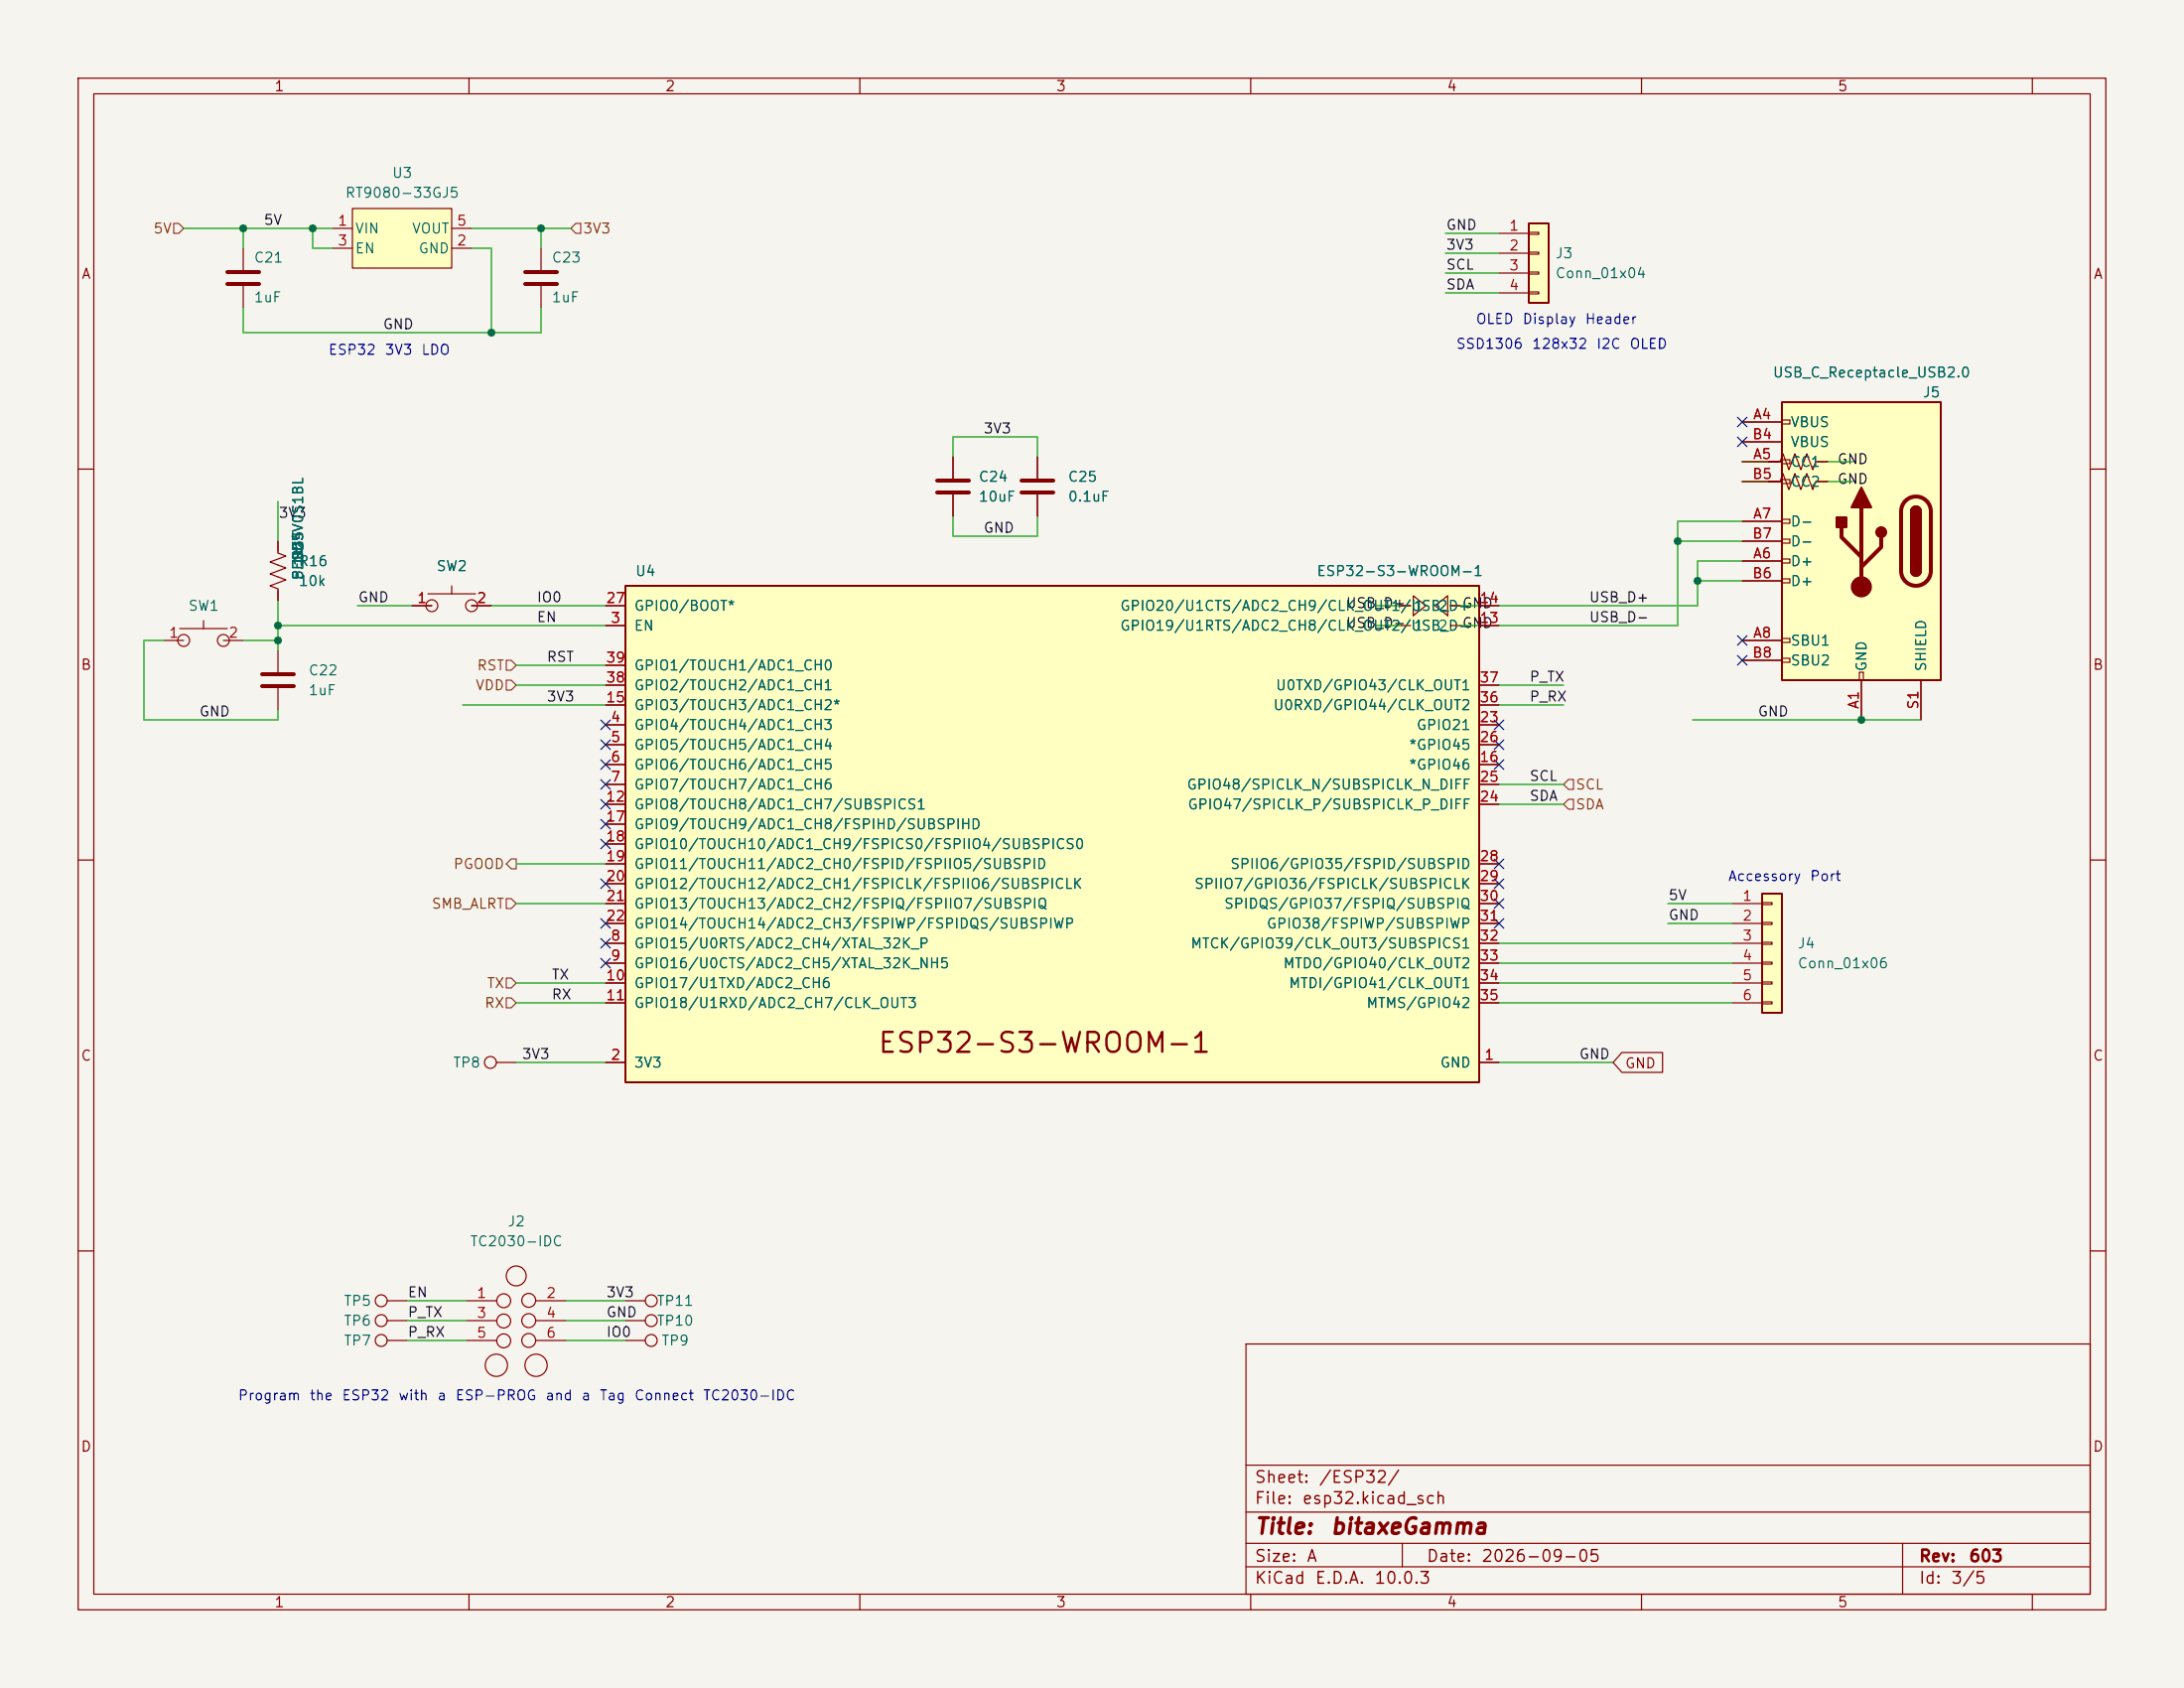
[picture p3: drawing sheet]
<svg xmlns="http://www.w3.org/2000/svg" width="279mm" height="216mm" viewBox="0 0 279 216" stroke-linecap="round" stroke-linejoin="round" font-family="sans-serif">
<path d="M0 0h279.4v215.9h-279.4z" fill="#f5f4ef" stroke="#f5f4ef" stroke-width=".13"/>
<g fill="none" stroke="#840000" stroke-width=".15">
<path d="M10 10h259.4v195.9h-259.4zM12 12h255.4v191.9h-255.4zM60 10v2M110 10v2M160 10v2M210 10v2M260 10v2M10 60h2M52.7 77.5h2.5M54.7 76h6.1M57.8 74.9v1.1M60.3 77.5h2.6"/>
<path d="M267.4 60h2M10 110h2M267.4 110h2M10 160h2M159.4 171.9h108v32h-108zM267.4 160h2M159.4 197.4h108M159.4 193.4h108M159.4 187.4h108M179.4 197.4v3M243.4 197.4v6.5M60 203.9v2"/>
<path d="M110 203.9v2M159.4 200.4h108M160 203.9v2M210 203.9v2M260 203.9v2"/>
<circle cx="55.2" cy="77.5" r=".76"/>
<circle cx="60.3" cy="77.5" r=".76"/>
</g>
<path d="M45.1 26.7h12.7v7.6h-12.7z" fill="#ffffc2"/>
<g fill="none" stroke="#840000" stroke-width=".15">
<path d="M31.1 31.8v2.7M31.1 36.6v2.8M42.5 29.2h2.6M42.5 31.8h2.6M45.1 26.7h12.7v7.6h-12.7zM57.8 29.2h2.5M57.8 31.8h2.5M26 79.4v1M35.6 69.2v1.5l1 .4-2.1 .8 2.1 .7-2.1 .8 2.1 .8-2.1 .7 1.1 .4v1.5M21 81.9h2.5M23 80.4h6.1M28.6 81.9h2.5"/>
<path d="M35.6 83.2v2.8M35.6 88v2.8"/>
<circle cx="23.5" cy="81.9" r=".76"/>
<circle cx="28.6" cy="81.9" r=".76"/>
</g>
<path d="M29.1 34.8h4M29.1 36.3h4M33.5 86.2h4.1M33.5 87.8h4.1" fill="none" stroke="#840000" stroke-width=".51"/>
<path d="M225.4 114.3h2.6v15.2h-2.6z" fill="#ffffc2"/>
<path d="M225.4 114.3h2.6v15.2h-2.6z" fill="none" stroke="#840000" stroke-width=".25"/>
<path d="M221.6 115.6h3.8M221.6 118.1h3.8M225.4 115.4h1.3v.3h-1.3zM225.4 118h1.3v.2h-1.3zM221.6 120.7h3.8M221.6 123.2h3.8M221.6 125.7h3.8M221.6 128.3h3.8M225.4 120.5h1.3v.3h-1.3zM225.4 123.1h1.3v.2h-1.3zM225.4 125.6h1.3v.3h-1.3zM225.4 128.1h1.3v.3h-1.3z" fill="none" stroke="#840000" stroke-width=".15"/>
<path d="M228 51.4h20.3v35.6h-20.3z" fill="#ffffc2"/>
<g fill="none" stroke="#840000" stroke-width=".15">
<path d="M69.2 31.8v2.7M69.2 36.6v2.8M222.9 54h5.1M222.9 59.1h5.1M222.9 56.5h5.1M227.7 59.1l.4-1.1 .8 2.1 .7-2.1 .8 2.1 .7-2.1 .8 2.1 .4-1h1.5M228 53.7h1v.5h-1zM228 58.8h1v.5h-1zM180.8 78.7l1.6 1.3-1.6 1.3zM222.9 71.8h5.1M222.9 66.7h5.1M222.9 61.6h5.1"/>
<path d="M222.9 74.3h5.1M222.9 69.2h5.1M228 61.3h1v.5h-1zM228 66.4h1v.5h-1zM228 69h1v.5h-1zM228 71.5h1v.5h-1zM228 74h1v.5h-1zM179.2 80h1.3M183.6 80l1.6-1.3v2.6zM185.5 80h1.3M222.9 81.9h5.1M222.9 84.5h5.1"/>
<path d="M228 81.7h1v.5h-1zM228 84.2h1v.5h-1zM237.9 86h.5v1h-.5zM238.1 87v5.1M245.7 87v5.1M63.5 135.9h2.5M49.5 168.9h2.6M49.5 166.4h2.6M49.5 171.5h2.6M59.7 168.9h3.8M59.7 166.4h3.8M59.7 171.5h3.8"/>
<path d="M68.6 168.9h3.8M68.6 166.4h3.8M68.6 171.5h3.8M80 168.9h2.5M80 166.4h2.5M80 171.5h2.5"/>
<circle cx="62.7" cy="135.9" r=".76"/>
<circle cx="48.8" cy="166.4" r=".76"/>
<circle cx="48.8" cy="171.4" r=".76"/>
<circle cx="48.8" cy="168.9" r=".76"/>
<circle cx="63.5" cy="174.6" r="1.42"/>
<circle cx="64.4" cy="171.5" r=".89"/>
<circle cx="64.4" cy="169" r=".89"/>
<circle cx="64.4" cy="166.4" r=".89"/>
<circle cx="66" cy="163.2" r="1.27"/>
<circle cx="67.6" cy="168.9" r=".89"/>
<circle cx="67.6" cy="171.4" r=".89"/>
<circle cx="67.6" cy="166.3" r=".89"/>
<circle cx="68.6" cy="174.6" r="1.42"/>
<circle cx="83.3" cy="168.9" r=".76"/>
<circle cx="83.3" cy="166.4" r=".76"/>
<circle cx="83.3" cy="171.4" r=".76"/>
</g>
<path d="M228 51.4h20.3v35.6h-20.3zM244.5 65.4a.64 .64 0 0 1 .6-.6 .64 .64 0 0 1 .6 .6M244.5 73a.64 .64 0 0 0 .6 .7 .64 .64 0 0 0 .6-.7" fill="none" stroke="#840000" stroke-width=".25"/>
<path d="M67.2 34.8h4M67.2 36.3h4M235.6 67.4v1.3l2.5 2.5M238.1 64.9v10.2M240.7 68.7v1.3l-2.6 2.5M243.8 64.1a1.9 1.9 0 0 1 2-.4 1.9 1.9 0 0 1 1.2 1.7v7.6a1.91 1.91 0 0 1-1.9 1.9 1.91 1.91 0 0 1-1.9-1.9v-7.6a1.9 1.9 0 0 1 .6-1.3z" fill="none" stroke="#840000" stroke-width=".51"/>
<g fill="#840000" stroke="#840000" stroke-width=".25">
<path d="M244.5 65.4h1.2v7.6h-1.2z"/>
<path d="M244.7 65a.64 .64 0 0 1 .7-.2 .64 .64 0 0 1 .3 .6h-1.2z"/>
<path d="M244.5 73h1.2a.64 .64 0 0 1-.6 .7 .64 .64 0 0 1-.6-.7z"/>
<path d="M238.1 62.4l1.3 2.5h-2.5z"/>
<path d="M234.9 66.2h1.3v1.2h-1.3z"/>
<circle cx="240.7" cy="68.1" r=".63"/>
</g>
<circle cx="238.1" cy="75.1" r="1.27" fill="#840000" stroke="#840000" stroke-width=".15"/>
<path d="M80 74.9h109.2v63.5h-109.2z" fill="#ffffc2"/>
<path d="M80 74.9h109.2v63.5h-109.2z" fill="none" stroke="#840000" stroke-width=".25"/>
<g fill="none" stroke="#840000" stroke-width=".15">
<path d="M121.9 58.4v2.8M132.7 58.4v2.8M77.5 77.5h2.5M121.9 63.2v2.8M132.7 63.2v2.8M189.2 77.5h2.6M77.5 80h2.5M77.5 92.7h2.5M77.5 95.3h2.5M77.5 97.8h2.5M77.5 90.2h2.5M77.5 87.6h2.5"/>
<path d="M77.5 85.1h2.5M189.2 80h2.6M189.2 92.7h2.6M189.2 95.3h2.6M189.2 97.8h2.6M189.2 90.2h2.6M189.2 87.6h2.6M77.5 100.3h2.5M77.5 102.9h2.5M77.5 105.4h2.5M77.5 108h2.5M77.5 110.5h2.5"/>
<path d="M77.5 113h2.5M77.5 115.6h2.5M77.5 118.1h2.5M189.2 100.3h2.6M189.2 102.9h2.6M189.2 110.5h2.6M189.2 113h2.6M189.2 115.6h2.6M189.2 118.1h2.6M77.5 135.9h2.5M77.5 120.7h2.5M77.5 123.2h2.5"/>
<path d="M77.5 125.7h2.5M77.5 128.3h2.5M189.2 135.9h2.6M189.2 120.7h2.6M189.2 123.2h2.6M189.2 125.7h2.6M189.2 128.3h2.6"/>
</g>
<path d="M119.9 61.5h4.1M119.9 63h4.1M130.7 61.5h4M130.7 63h4" fill="none" stroke="#840000" stroke-width=".51"/>
<path d="M195.6 28.6h2.5v10.1h-2.5z" fill="#ffffc2"/>
<path d="M195.6 28.6h2.5v10.1h-2.5z" fill="none" stroke="#840000" stroke-width=".25"/>
<g fill="none" stroke="#840000" stroke-width=".15">
<path d="M191.8 29.8h3.8M191.8 32.4h3.8M191.8 34.9h3.8M191.8 37.5h3.8M195.6 29.7h1.2v.3h-1.2zM195.6 32.3h1.2v.2h-1.2zM195.6 34.8h1.2v.3h-1.2zM195.6 37.3h1.2v.3h-1.2zM121.9 58.4v2.8M132.7 58.4v2.8M222.9 54h5.1M222.9 59.1h5.1"/>
<path d="M222.9 56.5h5.1M232.5 59.1h1.3M35.6 69.2v1.3M35.6 75.6v1.2M52.7 77.5h2.5M60.3 77.5h2.6M77.5 77.5h2.5M121.9 63.2v2.8M132.7 63.2v2.8M179.2 77.5h1.3M180.8 76.2l1.6 1.3-1.6 1.2zM183.6 77.5l1.6-1.3v2.5z"/>
<path d="M185.5 77.5h1.3M189.2 77.5h2.6M222.9 61.6h5.1M222.9 71.8h5.1M222.9 66.7h5.1M222.9 74.3h5.1M222.9 69.2h5.1M227.7 61.6l.4-1 .8 2 .7-2 .8 2 .7-2 .8 2 .4-1h1.5M77.5 80h2.5M77.5 92.7h2.5M77.5 95.3h2.5M77.5 97.8h2.5"/>
<path d="M77.5 90.2h2.5M77.5 87.6h2.5M77.5 85.1h2.5M179.2 80h1.3M185.5 80h1.3M189.2 80h2.6M189.2 92.7h2.6M189.2 95.3h2.6M189.2 97.8h2.6M189.2 90.2h2.6M189.2 87.6h2.6M222.9 81.9h5.1"/>
<path d="M222.9 84.5h5.1M238.1 87v5.1M245.7 87v5.1M77.5 100.3h2.5M77.5 102.9h2.5M77.5 105.4h2.5M77.5 108h2.5M77.5 110.5h2.5M77.5 113h2.5M77.5 115.6h2.5M77.5 118.1h2.5M189.2 100.3h2.6"/>
<path d="M189.2 102.9h2.6M189.2 110.5h2.6M189.2 113h2.6M189.2 115.6h2.6M189.2 118.1h2.6M77.5 135.9h2.5M77.5 120.7h2.5M77.5 123.2h2.5M77.5 125.7h2.5M77.5 128.3h2.5M189.2 135.9h2.6M189.2 120.7h2.6"/>
<path d="M189.2 123.2h2.6M189.2 125.7h2.6M189.2 128.3h2.6M207.5 134.6h5.2v2.6h-5.2l-1.1-1.3z"/>
</g>
<path d="M22.2 28.6h.7l.6 .6-.6 .6h-.7zM73.7 28.6h.6v1.2h-.6l-.7-.6zM64.8 87h.6l.6 .6-.6 .7h-.6zM64.8 84.5h.6l.6 .6-.6 .6h-.6zM200.7 99.7h.6v1.3h-.6l-.7-.7zM64.8 114.9h.6l.6 .7-.6 .6h-.6zM65.4 109.9h.6v1.2h-.6l-.6-.6zM200.7 102.2h.6v1.3h-.6l-.7-.6zM64.8 125.1h.6l.6 .6-.6 .7h-.6zM64.8 127.6h.6l.6 .7-.6 .6h-.6z" fill="none" stroke="#725600" stroke-width=".15"/>
<g fill="none" stroke="#009600" stroke-width=".15">
<path d="M23.5 29.2h19M31.1 39.4v3.1h38.1v-3.1M31.1 29.2v2.6M40 29.2v2.6h2.5M60.3 29.2h12.7M60.3 31.8h2.6v10.7M69.2 29.2v2.6M184.9 32.4h6.9M184.9 29.8h6.9M184.9 34.9h6.9M184.9 37.5h6.9M121.9 58.4v-2.5h10.8v2.5"/>
<path d="M222.9 59.1h3.3M233.8 59.1h3.2M35.6 64.1v5.1M35.6 76.8v6.4M45.7 77.5h7M62.9 77.5h14.6M121.9 66v2.6h10.8v-2.6M176 77.5h3.2M186.8 77.5h2.2M214.6 69.2h8.3M217.2 74.3h5.7M222.9 71.8h-5.7v5.7h-25.4"/>
<path d="M222.9 66.7h-8.3v13.3h-22.8M222.9 61.6h3.3M233.8 61.6h3.2M21 81.9h-2.6v10.2h17.2v-1.3M31.1 81.9h4.5M35.6 80h41.9M59.2 90.2h18.3M66 87.6h11.5M66 85.1h11.5M176 80h3.2M186.8 80h2.2M191.8 87.6h8.2"/>
<path d="M191.8 90.2h8.2M216.5 92.1h29.2M66 115.6h11.5M66 110.5h11.5M191.8 100.3h8.2M191.8 102.9h8.2M213.4 118.1h8.2M213.4 115.6h8.2M66 135.9h11.5M66 128.3h11.5M66 125.7h11.5M191.8 135.9h14.6"/>
<path d="M191.8 128.3h29.8M191.8 125.7h29.8M191.8 123.2h29.8M191.8 120.7h29.8M52.1 171.5h7.6M52.1 166.4h7.6M52.1 168.9h7.6M72.4 171.5h7.6M72.4 166.4h7.6M72.4 168.9h7.6"/>
</g>
<g fill="none" stroke="#000084" stroke-width=".15">
<path d="M222.3 55.9l1.2 1.2M222.3 53.4l1.2 1.2M223.5 55.9l-1.2 1.2M223.5 53.4l-1.2 1.2M76.9 94.6l1.2 1.3M76.9 92.1l1.2 1.2M76.9 97.2l1.2 1.2M76.9 99.7l1.2 1.2M78.1 94.6l-1.2 1.3M78.1 92.1l-1.2 1.2M78.1 97.2l-1.2 1.2M78.1 99.7l-1.2 1.2"/>
<path d="M191.2 92.1l1.2 1.2M191.2 94.6l1.2 1.3M191.2 97.2l1.2 1.2M192.4 92.1l-1.2 1.2M192.4 94.6l-1.2 1.3M192.4 97.2l-1.2 1.2M222.3 81.3l1.2 1.2M222.3 83.8l1.2 1.3M223.5 81.3l-1.2 1.2M223.5 83.8l-1.2 1.3M76.9 112.4l1.2 1.2M76.9 117.5l1.2 1.2"/>
<path d="M76.9 107.3l1.2 1.3M76.9 102.3l1.2 1.2M76.9 104.8l1.2 1.2M78.1 112.4l-1.2 1.2M78.1 117.5l-1.2 1.2M78.1 107.3l-1.2 1.3M78.1 102.3l-1.2 1.2M78.1 104.8l-1.2 1.2M191.2 115l1.2 1.2M191.2 109.9l1.2 1.2M191.2 112.4l1.2 1.2M191.2 117.5l1.2 1.2"/>
<path d="M192.4 112.4l-1.2 1.2M192.4 115l-1.2 1.2M192.4 109.9l-1.2 1.2M192.4 117.5l-1.2 1.2M76.9 120l1.2 1.3M76.9 122.6l1.2 1.2M78.1 120l-1.2 1.3M78.1 122.6l-1.2 1.2"/>
</g>
<g fill="#009600" stroke="#009600" stroke-width=".13">
<circle cx="35.6" cy="80" r=".46"/>
<circle cx="35.6" cy="81.9" r=".46"/>
<circle cx="238.1" cy="92.1" r=".46"/>
<circle cx="62.9" cy="42.5" r=".46"/>
<circle cx="31.1" cy="29.2" r=".46"/>
<circle cx="40" cy="29.2" r=".46"/>
<circle cx="214.6" cy="69.2" r=".46"/>
<circle cx="217.2" cy="74.3" r=".46"/>
<circle cx="69.2" cy="29.2" r=".46"/>
</g>
<text font-size="2.5" fill="#840000" x="112.1" y="135.3">ESP32-S3-WROOM-1</text>
<g font-size="2" fill="#840000">
<text x="160.4" y="196.7">Title:</text>
<text x="170.1" y="196.7">bitaxeGamma</text>
</g>
<g font-size="1.5" fill="#840000">
<text x="160.4" y="190">Sheet:</text>
<text x="168.6" y="190">/ESP32/</text>
<text x="160.4" y="192.7">File:</text>
<text x="166.5" y="192.7">esp32.kicad_sch</text>
<text x="160.4" y="202.9">KiCad</text>
<text x="160.4" y="200.1">Size:</text>
<text x="167.1" y="200.1">A</text>
<text x="168.1" y="202.9">E.D.A.</text>
<text x="175.7" y="202.9">10.0.3</text>
<text x="182.4" y="200.1">Date:</text>
<text x="189.4" y="200.1">2026-09-05</text>
<text x="245.4" y="200.1">Rev:</text>
<text x="245.4" y="202.9">Id:</text>
<text x="249.5" y="202.9">3/5</text>
<text x="251.8" y="200.1">603</text>
</g>
<g font-size="1.3" fill="#840000">
<text x="35" y="12">1</text>
<text x="85" y="12">2</text>
<text x="135" y="12">3</text>
<text x="185" y="12">4</text>
<text x="235" y="12">5</text>
<text x="10.3" y="36">A</text>
<text x="267.7" y="36">A</text>
<text x="10.3" y="86">B</text>
<text x="267.7" y="86">B</text>
<text x="10.3" y="136">C</text>
<text x="207.8" y="137">GND</text>
<text x="267.7" y="136">C</text>
<text x="10.3" y="186">D</text>
<text x="267.7" y="186">D</text>
<text x="35" y="205.9">1</text>
<text x="85" y="205.9">2</text>
<text x="135" y="205.9">3</text>
<text x="185" y="205.9">4</text>
<text x="235" y="205.9">5</text>
</g>
<g font-size="1.3" fill="#006464">
<text x="50.1" y="23.1">U3</text>
<text x="44.1" y="25.6">RT9080-33GJ5</text>
<text x="32.4" y="33.9">C21</text>
<text x="45.3" y="30.2">VIN</text>
<text x="45.3" y="32.7">EN</text>
<text x="52.6" y="30.2">VOUT</text>
<text x="53.5" y="32.7">GND</text>
<text x="70.5" y="33.9">C23</text>
<text x="198.9" y="33.4">J3</text>
<text x="198.9" y="35.9">Conn_01x04</text>
<text x="32.4" y="39">1uF</text>
<text x="70.5" y="39">1uF</text>
<text x="226.7" y="48.6">USB_C_Receptacle_USB2.0</text>
<text x="245.9" y="51.1">J5</text>
<text x="229" y="54.9">VBUS</text>
<text x="229" y="57.5">VBUS</text>
<text x="125.1" y="61.9">C24</text>
<text x="125.1" y="64.5">10uF</text>
<text x="136.5" y="61.9">C25</text>
<text x="136.5" y="64.5">0.1uF</text>
<text x="229" y="60">CC1</text>
<text x="229" y="62.6">CC2</text>
<text x="39.1" y="71.7" transform="rotate(-90 39.1 71.7)">D5</text>
<text x="39.1" y="71.7" transform="rotate(-90 39.1 71.7)">R33</text>
<text x="39.1" y="71.7" transform="rotate(-90 39.1 71.7)">D2</text>
<text x="39.1" y="71.7" transform="rotate(-90 39.1 71.7)">R34</text>
<text x="229" y="67.6">D-</text>
<text x="229" y="70.2">D-</text>
<text x="38.1" y="75.3">10k</text>
<text x="38.1" y="72.7">R16</text>
<text x="39.1" y="74.3" transform="rotate(-90 39.1 74.3)">PESD5V0S1BL</text>
<text x="39.1" y="74.3" transform="rotate(-90 39.1 74.3)">5.1k</text>
<text x="55.7" y="73.4">SW2</text>
<text x="81.2" y="74">U4</text>
<text x="168.4" y="74">ESP32-S3-WROOM-1</text>
<text x="229" y="72.7">D+</text>
<text x="229" y="75.3">D+</text>
<text x="24" y="78.4">SW1</text>
<text x="81" y="81">EN</text>
<text x="81" y="78.4">GPIO0/BOOT*</text>
<text x="143.2" y="81">GPIO19/U1RTS/ADC2_CH8/CLK_OUT2/USB_D-</text>
<text x="143.2" y="78.4">GPIO20/U1CTS/ADC2_CH9/CLK_OUT1/USB_D+</text>
<text x="180.7" y="81">1</text>
<text x="180.7" y="78.4">1</text>
<text x="183.9" y="81">2</text>
<text x="183.9" y="78.4">2</text>
<text x="229" y="82.9">SBU1</text>
<text x="39.4" y="89.2">1uF</text>
<text x="39.4" y="86.7">C22</text>
<text x="81" y="88.6">GPIO2/TOUCH2/ADC1_CH1</text>
<text x="81" y="86.1">GPIO1/TOUCH1/ADC1_CH0</text>
<text x="163.1" y="88.6">U0TXD/GPIO43/CLK_OUT1</text>
<text x="229" y="85.4">SBU2</text>
<text x="239.1" y="86" transform="rotate(-90 239.1 86)">GND</text>
<text x="246.7" y="86" transform="rotate(-90 246.7 86)">SHIELD</text>
<text x="81" y="93.7">GPIO4/TOUCH4/ADC1_CH3</text>
<text x="81" y="91.1">GPIO3/TOUCH3/ADC1_CH2*</text>
<text x="162.8" y="91.1">U0RXD/GPIO44/CLK_OUT2</text>
<text x="181.1" y="93.7">GPIO21</text>
<text x="81" y="96.2">GPIO5/TOUCH5/ADC1_CH4</text>
<text x="81" y="98.8">GPIO6/TOUCH6/ADC1_CH5</text>
<text x="81" y="101.3">GPIO7/TOUCH7/ADC1_CH6</text>
<text x="151.7" y="101.3">GPIO48/SPICLK_N/SUBSPICLK_N_DIFF</text>
<text x="180.1" y="98.8">*GPIO46</text>
<text x="180.1" y="96.2">*GPIO45</text>
<text x="81" y="103.8">GPIO8/TOUCH8/ADC1_CH7/SUBSPICS1</text>
<text x="81" y="106.4">GPIO9/TOUCH9/ADC1_CH8/FSPIHD/SUBSPIHD</text>
<text x="151.8" y="103.8">GPIO47/SPICLK_P/SUBSPICLK_P_DIFF</text>
<text x="81" y="108.9">GPIO10/TOUCH10/ADC1_CH9/FSPICS0/FSPIIO4/SUBSPICS0</text>
<text x="81" y="111.5">GPIO11/TOUCH11/ADC2_CH0/FSPID/FSPIIO5/SUBSPID</text>
<text x="157.3" y="111.5">SPIIO6/GPIO35/FSPID/SUBSPID</text>
<text x="81" y="114">GPIO12/TOUCH12/ADC2_CH1/FSPICLK/FSPIIO6/SUBSPICLK</text>
<text x="81" y="116.5">GPIO13/TOUCH13/ADC2_CH2/FSPIQ/FSPIIO7/SUBSPIQ</text>
<text x="81" y="119.1">GPIO14/TOUCH14/ADC2_CH3/FSPIWP/FSPIDQS/SUBSPIWP</text>
<text x="152.7" y="114">SPIIO7/GPIO36/FSPICLK/SUBSPICLK</text>
<text x="156.5" y="116.5">SPIDQS/GPIO37/FSPIQ/SUBSPIQ</text>
<text x="161.9" y="119.1">GPIO38/FSPIWP/SUBSPIWP</text>
<text x="81" y="121.6">GPIO15/U0RTS/ADC2_CH4/XTAL_32K_P</text>
<text x="81" y="124.2">GPIO16/U0CTS/ADC2_CH5/XTAL_32K_NH5</text>
<text x="152.2" y="121.6">MTCK/GPIO39/CLK_OUT3/SUBSPICS1</text>
<text x="164.1" y="124.2">MTDO/GPIO40/CLK_OUT2</text>
<text x="229.9" y="121.6">J4</text>
<text x="229.9" y="124.2">Conn_01x06</text>
<text x="81" y="126.7">GPIO17/U1TXD/ADC2_CH6</text>
<text x="81" y="129.2">GPIO18/U1RXD/ADC2_CH7/CLK_OUT3</text>
<text x="164.8" y="126.7">MTDI/GPIO41/CLK_OUT1</text>
<text x="174.7" y="129.2">MTMS/GPIO42</text>
<text x="57.9" y="136.9">TP8</text>
<text x="81" y="136.9">3V3</text>
<text x="184.1" y="136.9">GND</text>
<text x="60" y="159.7">TC2030-IDC</text>
<text x="64.8" y="157.2">J2</text>
<text x="43.9" y="167.3">TP5</text>
<text x="83.9" y="167.3">TP11</text>
<text x="43.9" y="169.9">TP6</text>
<text x="43.9" y="172.4">TP7</text>
<text x="83.9" y="169.9">TP10</text>
<text x="84.5" y="172.4">TP9</text>
</g>
<g font-size="1.3" fill="#0f0f0f">
<text x="33.7" y="29.1">5V</text>
<text x="184.9" y="29.7">GND</text>
<text x="184.9" y="34.8">SCL</text>
<text x="184.9" y="32.3">3V3</text>
<text x="184.9" y="37.3">SDA</text>
<text x="48.9" y="42.4">GND</text>
<text x="125.7" y="55.8">3V3</text>
<text x="235" y="59.7">GND</text>
<text x="235" y="62.2">GND</text>
<text x="35.6" y="66.6">3V3</text>
<text x="125.7" y="68.5">GND</text>
<text x="45.7" y="77.3">GND</text>
<text x="68.6" y="77.3">IO0</text>
<text x="203.2" y="77.3">USB_D+</text>
<text x="68.6" y="79.9">EN</text>
<text x="172.1" y="78.1">USB_D+</text>
<text x="172.1" y="80.6">USB_D-</text>
<text x="187" y="80.6">GND</text>
<text x="187" y="78.1">GND</text>
<text x="203.2" y="79.9">USB_D-</text>
<text x="69.8" y="85">RST</text>
<text x="195.6" y="87.5">P_TX</text>
<text x="25.4" y="92">GND</text>
<text x="69.8" y="90">3V3</text>
<text x="195.6" y="90">P_RX</text>
<text x="224.8" y="92">GND</text>
<text x="195.6" y="100.2">SCL</text>
<text x="195.6" y="102.7">SDA</text>
<text x="213.4" y="115.4">5V</text>
<text x="213.4" y="118">GND</text>
<text x="70.5" y="125.6">TX</text>
<text x="70.5" y="128.1">RX</text>
<text x="66.7" y="135.8">3V3</text>
<text x="201.9" y="135.8">GND</text>
<text x="52.1" y="166.2">EN</text>
<text x="77.5" y="166.2">3V3</text>
<text x="52.1" y="168.8">P_TX</text>
<text x="52.1" y="171.3">P_RX</text>
<text x="77.5" y="168.8">GND</text>
<text x="77.5" y="171.3">IO0</text>
</g>
<g font-size="1.3" fill="#a90000">
<text x="43.1" y="29.2">1</text>
<text x="58.3" y="29.2">5</text>
<text x="193" y="29.8">1</text>
<text x="43.1" y="31.7">3</text>
<text x="58.3" y="31.7">2</text>
<text x="193" y="32.4">2</text>
<text x="193" y="34.9">3</text>
<text x="193" y="37.4">4</text>
<text x="224.2" y="53.9">A4</text>
<text x="224.1" y="56.5">B4</text>
<text x="224.2" y="59">A5</text>
<text x="224.1" y="61.6">B5</text>
<text x="224.1" y="69.2">B7</text>
<text x="224.2" y="71.7">A6</text>
<text x="224.2" y="66.6">A7</text>
<text x="53.3" y="77.4">1</text>
<text x="60.9" y="77.4">2</text>
<text x="77.4" y="77.4">27</text>
<text x="189.2" y="77.4">14</text>
<text x="224.1" y="74.3">B6</text>
<text x="21.5" y="81.9">1</text>
<text x="29.1" y="81.9">2</text>
<text x="78" y="80">3</text>
<text x="189.2" y="80">13</text>
<text x="224.2" y="81.9">A8</text>
<text x="77.4" y="87.6">38</text>
<text x="77.4" y="85.1">39</text>
<text x="189.2" y="87.6">37</text>
<text x="224.1" y="84.4">B8</text>
<text x="77.4" y="90.1">15</text>
<text x="78" y="92.7">4</text>
<text x="78" y="95.2">5</text>
<text x="189.2" y="92.7">23</text>
<text x="189.2" y="95.2">26</text>
<text x="189.2" y="90.1">36</text>
<text x="238.1" y="90.8" transform="rotate(-90 238.1 90.8)">A1</text>
<text x="245.7" y="90.8" transform="rotate(-90 245.7 90.8)">S1</text>
<text x="78" y="97.8">6</text>
<text x="78" y="100.3">7</text>
<text x="189.2" y="97.8">16</text>
<text x="189.2" y="100.3">25</text>
<text x="77.4" y="102.8">12</text>
<text x="77.4" y="105.4">17</text>
<text x="77.4" y="107.9">18</text>
<text x="189.2" y="102.8">24</text>
<text x="77.4" y="110.5">19</text>
<text x="77.4" y="113">20</text>
<text x="189.2" y="110.5">28</text>
<text x="189.2" y="113">29</text>
<text x="77.4" y="115.5">21</text>
<text x="77.4" y="118.1">22</text>
<text x="189.2" y="115.5">30</text>
<text x="189.2" y="118.1">31</text>
<text x="222.8" y="115.5">1</text>
<text x="222.8" y="118.1">2</text>
<text x="77.4" y="125.7">10</text>
<text x="78" y="120.6">8</text>
<text x="78" y="123.2">9</text>
<text x="189.2" y="120.6">32</text>
<text x="189.2" y="123.2">33</text>
<text x="189.2" y="125.7">34</text>
<text x="222.8" y="120.6">3</text>
<text x="222.8" y="123.2">4</text>
<text x="222.8" y="125.7">5</text>
<text x="77.4" y="128.2">11</text>
<text x="189.2" y="128.2">35</text>
<text x="222.8" y="128.2">6</text>
<text x="78" y="135.9">2</text>
<text x="189.8" y="135.9">1</text>
<text x="60.9" y="166.3">1</text>
<text x="69.8" y="166.3">2</text>
<text x="60.9" y="168.9">3</text>
<text x="60.9" y="171.4">5</text>
<text x="69.8" y="168.9">4</text>
<text x="69.8" y="171.4">6</text>
</g>
<g font-size="1.3" fill="#725600">
<text x="19.5" y="30.2">5V</text>
<text x="74.5" y="30.2">3V3</text>
<text x="60.7" y="88.6">VDD</text>
<text x="60.9" y="86.1">RST</text>
<text x="201.5" y="101.3">SCL</text>
<text x="201.5" y="103.8">SDA</text>
<text x="57.9" y="111.5">PGOOD</text>
<text x="55.1" y="116.5">SMB_ALRT</text>
<text x="61.9" y="129.2">RX</text>
<text x="62.2" y="126.7">TX</text>
</g>
<g font-size="1.3" fill="#0000c2">
<text x="188.7" y="41.8">OLED</text>
<text x="194.7" y="41.8">Display</text>
<text x="202.7" y="41.8">Header</text>
<text x="41.9" y="45.7">ESP32</text>
<text x="49.1" y="45.7">3V3</text>
<text x="53.8" y="45.7">LDO</text>
<text x="186.2" y="44.9">SSD1306</text>
<text x="195.9" y="44.9">128x32</text>
<text x="204.1" y="44.9">I2C</text>
<text x="208.4" y="44.9">OLED</text>
<text x="221" y="113">Accessory</text>
<text x="231.5" y="113">Port</text>
<text x="30.4" y="179.4">Program</text>
<text x="39.5" y="179.4">the</text>
<text x="43.6" y="179.4">ESP32</text>
<text x="50.9" y="179.4">with</text>
<text x="55.8" y="179.4">a</text>
<text x="58.2" y="179.4">ESP-PROG</text>
<text x="69.7" y="179.4">and</text>
<text x="74.3" y="179.4">a</text>
<text x="76.6" y="179.4">Tag</text>
<text x="81" y="179.4">Connect</text>
<text x="89.8" y="179.4">TC2030-IDC</text>
</g>
</svg>
